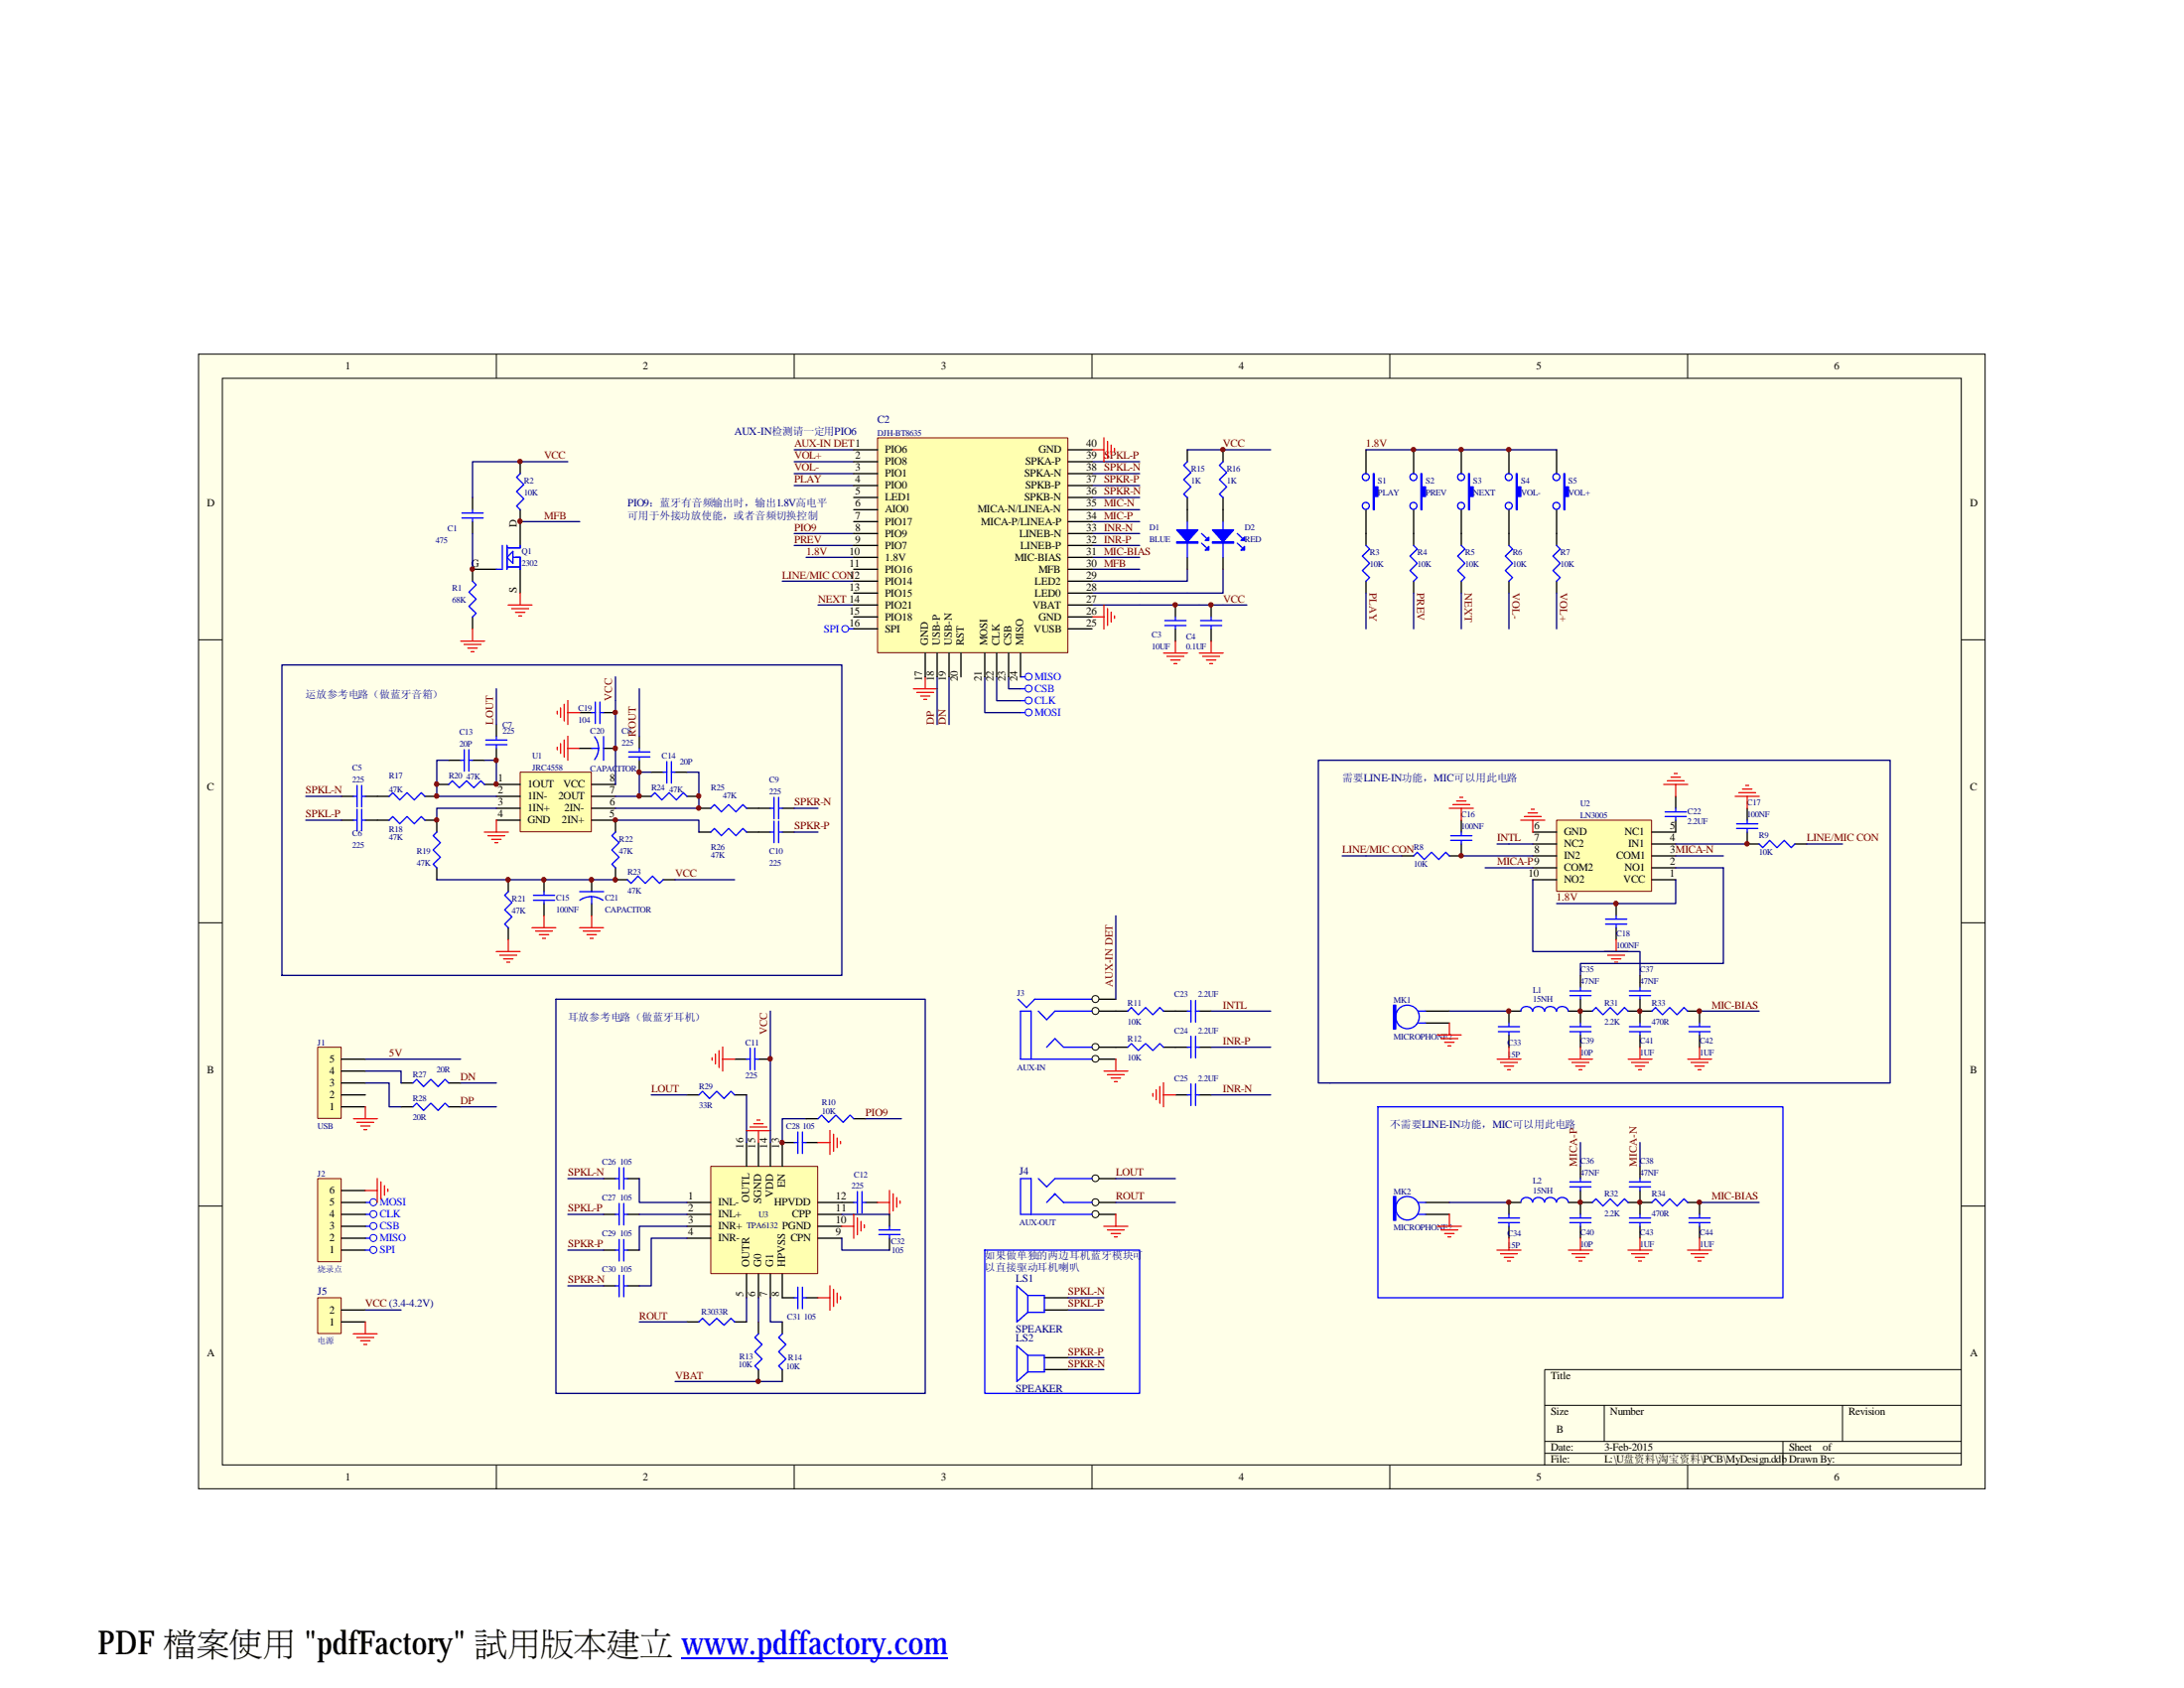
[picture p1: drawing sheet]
<svg xmlns="http://www.w3.org/2000/svg" width="279mm" height="216mm" viewBox="0 0 279 216" stroke-linecap="round" stroke-linejoin="round" font-family="sans-serif">
<path d="M25.4 45.3h228.6v145.1h-228.6z" fill="#ffffe8"/>
<g fill="none" stroke="#000" stroke-width=".13">
<path d="M25.4 45.3h228.6v145.1h-228.6zM28.4 48.4h222.5v139h-222.5zM63.5 45.3v3.1M101.6 45.3v3.1M139.7 45.3v3.1M177.8 45.3v3.1M215.9 45.3v3.1M25.4 81.8h3M251 81.8h3M25.4 118h3M251 118h3M25.4 154.3h3"/>
<path d="M251 154.3h3M197.6 179.7h53.4M205.2 179.7v4.7M235.7 179.7v4.7M251 175.2h-53.4v12.2M63.5 187.4v3.1M101.6 187.4v3.1M139.7 187.4v3.1M177.8 187.4v3.1M197.6 184.4h53.4M197.6 185.9h53.4M215.9 187.4v3.1"/>
<path d="M228.1 184.4v3"/>
</g>
<g fill="none" stroke="#000080" stroke-width=".17">
<path d="M101.6 59.1h7.6M139.7 59.1h6.1M151.9 57.5h4.6M101.6 60.6h7.6M104.6 77.4h4.6M139.7 65.2h6.1M139.7 66.7h6.1M139.7 60.6h6.1M139.7 71.3h6.1M139.7 72.8h6.1M139.7 77.4h19.8M151.9 72.8v1.5h-12.2"/>
<path d="M156.5 72.8v3.1h-16.8M193 75.9v4.5M199.1 75.9v4.5M126 86.6v4.5h4.6M127.5 86.6v3h3.1M129 86.6v1.5h1.6"/>
</g>
<g fill="none" stroke="#f00" stroke-width=".17">
<path d="M139.7 57.5h1.5M141.2 56v3.1M141.7 56.5v2.1M142.2 56.9v1.2M142.6 57.4v.3M139.7 78.9h1.5M141.2 77.4v3M141.7 77.9v2.1M142.2 78.3v1.2M142.6 78.8v.3M116.8 88.1h3.1M117.3 88.6h2.1"/>
<path d="M117.8 89h1.2M118.2 89.5h.3M118.4 86.6v1.5M148.8 83.5h3.1M149.3 83.9h2.1M149.8 84.4h1.2M150.2 84.9h.3M150.4 82v1.5M153.4 83.5h3.1M153.9 83.9h2.1M154.3 84.4h1.2M154.8 84.9h.3"/>
<path d="M154.9 82v1.5"/>
</g>
<g fill="none" stroke="#000" stroke-width=".17">
<path d="M151.9 57.5v1.6M156.5 57.5v1.6M193 57.5v3.1M199.1 57.5v3.1M150.4 77.4v1.5M151.9 63.6v3.1M151.9 71.3v1.5M154.9 77.4v1.5M156.5 63.6v3.1M156.5 71.3v1.5M193 65.2v4.6M193 74.3v1.6"/>
<path d="M199.1 65.2v4.6M199.1 74.3v1.6M150.4 80.4v1.6M154.9 80.4v1.6"/>
</g>
<g fill="none" stroke="#00f" stroke-width=".17">
<path d="M151.9 59.1l-.5 .4 1 1-1 .8 1 1-1 .9 .5 .4M156.5 59.1l-.5 .4 .9 1-.9 .8 .9 1-.9 .9 .5 .4M149 79.4h2.7M150.4 78.9v.5M151.9 66.7v4.6M153.6 79.4h2.7M153.7 69.5l.6 .6M153.7 68.2l.6 .6M154.9 78.9v.5M156.5 66.7v4.6M158.3 69.5l.6 .6M158.3 68.2l.6 .6"/>
<path d="M193 69.8l.5 .4-.9 .9 .9 1-.9 .9 .9 .9-.5 .4M199.1 69.8l.5 .4-.9 .9 .9 1-.9 .9 .9 .9-.5 .4M108.6 80.4h.6M130.6 86.6h.5M130.6 88.1h.5M130.6 89.6h.5M130.6 91.1h.5M149 80h2.7M150.4 80v.4M153.6 80h2.7M154.9 80v.4"/>
<circle cx="193" cy="61" r=".45"/>
<circle cx="193" cy="64.7" r=".45"/>
<circle cx="199.1" cy="61" r=".45"/>
<circle cx="199.1" cy="64.7" r=".45"/>
</g>
<g fill="#00f" stroke="#00f" stroke-width=".17">
<path d="M150.5 67.8h2.7l-1.3 1.5z" fill-rule="evenodd"/>
<path d="M150.5 69.3h2.7v.2h-2.7z" fill-rule="evenodd"/>
<path d="M154.6 69.9v.5h-.4z" fill-rule="evenodd"/>
<path d="M154.2 69.1l.4-.4v.4z" fill-rule="evenodd"/>
<path d="M155.1 67.8h2.7l-1.3 1.5z" fill-rule="evenodd"/>
<path d="M155.1 69.3h2.7v.2h-2.7z" fill-rule="evenodd"/>
<path d="M158.7 70.4l.5-.5v.5z" fill-rule="evenodd"/>
<path d="M158.7 69.1l.5-.4v.4z" fill-rule="evenodd"/>
<path d="M200.1 60.6h.1v1.7h.5v1.2h-.5v1.7h-.1z" fill-rule="evenodd"/>
<path d="M194 60.6h.1v1.7h.5v1.2h-.5v1.7h-.1z" fill-rule="evenodd"/>
</g>
<g fill="none" stroke="#00f" stroke-width=".13">
<circle cx="108.1" cy="80.4" r=".44"/>
<circle cx="131.6" cy="86.5" r=".45"/>
<circle cx="131.6" cy="88.1" r=".45"/>
<circle cx="131.6" cy="89.6" r=".45"/>
<circle cx="131.6" cy="91.1" r=".45"/>
</g>
<path d="M40.7 134h2.9v9h-2.9z" fill="#ffffb0"/>
<path d="M40.6 133.9h3v9.1h-3z" fill="none" stroke="#800000" stroke-width=".13"/>
<g fill="none" stroke="#000" stroke-width=".17">
<path d="M174.8 57.5v3.1M180.8 57.5v3.1M186.9 57.5v3.1M174.8 65.2v4.6M174.8 74.3v1.6M180.8 65.2v4.6M180.8 74.3v1.6M186.9 65.2v4.6M186.9 74.3v1.6M43.7 138.5h3M43.7 137h3M43.7 135.5h3"/>
<path d="M51.3 138.5h1.5M57.4 138.5h1.5M43.7 141.6h3M43.7 140h3M51.3 141.6h1.5M57.4 141.6h1.5"/>
</g>
<path d="M45.2 143.1h3.1M45.7 143.6h2.1M46.1 144h1.2M46.6 144.5h.3M46.7 141.6v1.5" fill="none" stroke="#f00" stroke-width=".17"/>
<g fill="none" stroke="#000080" stroke-width=".17">
<path d="M156.5 57.5h6.1M174.8 57.5h24.3M101.6 62.1h7.6M103.1 71.3h6.1M174.8 75.9v4.5M180.8 75.9v4.5M186.9 75.9v4.5M119.9 86.6v6.1M121.4 86.6v6.1M46.7 137h4.6v1.5M46.7 138.5h3.1v3.1h1.5M46.7 135.5h12.2"/>
<path d="M58.9 138.5h4.6M58.9 141.6h4.6"/>
</g>
<g fill="none" stroke="#00f" stroke-width=".17">
<path d="M174.8 69.8l.4 .4-.9 .9 .9 1-.9 .9 .9 .9-.4 .4M180.8 69.8l.5 .4-.9 .9 .9 1-.9 .9 .9 .9-.5 .4M186.9 69.8l.5 .4-.9 .9 .9 1-.9 .9 .9 .9-.5 .4M52.8 138.5l.5-.5 .9 1 .9-1 .9 1 .9-1 .5 .5M46.7 153.8h.6M46.7 155.3h.6M46.7 156.8h.6M46.7 158.4h.6M52.8 141.6l.5-.5 .9 .9 .9-.9 .9 .9 .9-.9 .5 .5"/>
<circle cx="174.7" cy="61" r=".45"/>
<circle cx="174.7" cy="64.7" r=".45"/>
<circle cx="180.8" cy="61" r=".45"/>
<circle cx="180.8" cy="64.7" r=".45"/>
<circle cx="186.9" cy="61" r=".45"/>
<circle cx="186.9" cy="64.7" r=".45"/>
</g>
<g fill="#00f" stroke="#00f" stroke-width=".17">
<path d="M187.9 60.6h.1v1.7h.5v1.2h-.5v1.7h-.1z" fill-rule="evenodd"/>
<path d="M181.8 60.6h.1v1.7h.5v1.2h-.5v1.7h-.1z" fill-rule="evenodd"/>
<path d="M175.7 60.6h.1v1.7h.5v1.2h-.5v1.7h-.1z" fill-rule="evenodd"/>
</g>
<g fill="none" stroke="#00f" stroke-width=".13">
<circle cx="47.8" cy="156.8" r=".45"/>
<circle cx="47.8" cy="153.8" r=".45"/>
<circle cx="47.8" cy="155.3" r=".45"/>
<circle cx="47.8" cy="158.3" r=".45"/>
</g>
<path d="M40.7 150.8h2.9v10.6h-2.9z" fill="#ffffb0"/>
<path d="M40.6 150.7h3v10.7h-3z" fill="none" stroke="#800000" stroke-width=".13"/>
<path d="M182.4 130.9h3M182.4 129.3h3M43.7 159.9h3M43.7 158.4h3M43.7 156.8h3M43.7 155.3h3M43.7 153.8h3M43.7 152.3h3" fill="none" stroke="#000" stroke-width=".17"/>
<path d="M183.9 132.4h3M184.4 132.8h2.1M184.8 133.3h1.2M185.3 133.8h.3M185.4 130.9v1.5M46.7 152.3h1.6M48.3 150.7v3.1M48.7 151.2v2.1M49.2 151.6v1.3M49.6 152.1v.3" fill="none" stroke="#f00" stroke-width=".17"/>
<circle cx="47.8" cy="159.9" r=".45" fill="none" stroke="#00f" stroke-width=".13"/>
<g fill="none" stroke="#00f" stroke-width=".17">
<path d="M181.4 129.3h1M181.4 130.9h1M46.7 159.9h.6"/>
<circle cx="180.1" cy="130.1" r="1.51"/>
</g>
<path d="M101.6 57.5h7.6M100.1 74.3h9.1M101.6 68.2h7.6" fill="none" stroke="#000080" stroke-width=".17"/>
<path d="M178.3 128.6h.3v3h-.3z" fill-rule="evenodd" fill="#00f" stroke="#00f" stroke-width=".17"/>
<path d="M199.2 104.9h12.1v9.1h-12.1z" fill="#ffffb0"/>
<path d="M199.1 104.9h12.2v9.1h-12.2z" fill="none" stroke="#800000" stroke-width=".13"/>
<g fill="none" stroke="#000" stroke-width=".17">
<path d="M179.3 109.5h1.5M186.9 107.9v1.6h-1.5M186.9 104.9v1.5M196.1 112.5h3M196.1 111h3M196.1 109.5h3M196.1 107.9h3M196.1 106.4h3M206.8 115.6v1.5M206.8 118.7v1.5M211.3 112.5h3.1M211.3 111h3.1"/>
<path d="M211.3 109.5h3.1M211.3 107.9h3.1M214.4 104.9v1.5h-3.1M214.4 101.9v1.5M223.5 106.4v1.5h1.5M223.5 103.4v1.5M229.6 107.9h1.5M140.6 129.3h3.7M140.6 133.9h3.7M140.6 135.5h2.1M140.6 127.8h2.1M148.8 129.3h3.1"/>
<path d="M148.8 133.9h3.1M153.4 129.3h1.5M153.4 133.9h1.5M193 132.4v1.5M194.6 129.3h-1.6v1.6M200.7 129.3h3M202.2 124.8v1.5M202.2 127.8v3.1M202.2 132.4v1.5M208.3 129.3h3M209.8 124.8v1.5M209.8 127.8v3.1"/>
<path d="M209.8 132.4v1.5M215.9 129.3h1.5v1.6M217.4 132.4v1.5M150.4 140h1.5M153.4 140h1.5"/>
</g>
<g fill="none" stroke="#000080" stroke-width=".17">
<path d="M101.6 69.8h7.6M139.7 68.2h6.1M139.7 69.8h6.1M139.7 62.1h6.1M139.7 63.6h6.1M142.7 117.1v10.7M171.7 109.5h7.6M186.9 109.5h9.2M190 111h6.1M191.5 107.9h4.6M196.1 112.5v9.2h13.7v3.1M214.4 112.5v3.1h-15.3"/>
<path d="M214.4 111h6.1v12.2h-18.3v1.6M214.4 109.5h6.1M214.4 107.9h9.1M231.1 107.9h4.6M154.9 129.3h7.7M154.9 133.9h7.7M185.4 129.3h7.6M217.4 129.3h7.6M154.9 140h7.7"/>
</g>
<g fill="none" stroke="#00f" stroke-width=".17">
<path d="M180.8 109.5l.5-.5 .9 .9 .9-.9 1 .9 .9-.9 .4 .5M185.6 106.9h2.7M185.6 107.5h2.7M186.9 106.4v.5M186.9 107.5v.4M205.4 118.2h2.7M205.4 117.6h2.7M206.8 117.1v.5M206.8 118.2v.5M213 104.4h2.7M213 103.8h2.7M214.4 103.4v.4"/>
<path d="M214.4 104.4v.5M222.2 105.4h2.7M222.2 106h2.7M223.5 104.9v.5M223.5 106v.4M225 107.9l.5 .5 .9-.9 .9 .9 1-.9 .9 .9 .4-.5M130.3 127.8l1 1.1 1.1-1.1h7.3M131.9 135.5v-6.2h-1.3v6.2h9.1M132.8 129.3l1.1 1.1 1.1-1.1h4.7M133.9 133.9l1.1-1.1 1.1 1.1h3.6M144.3 129.3l.4-.4 .9 .9 1-.9 .9 .9 .9-.9 .4 .4M144.3 133.9l.4-.4 .9 .9 1-.9 .9 .9 .9-.9 .4 .4"/>
<path d="M151.9 129.3h.5M151.9 133.9h.5M152.4 128v2.7M152.4 132.5v2.8M152.4 138.6v2.8M153 129.3h.4M153 133.9h.4M153 128v2.7M153 132.5v2.8M153 138.6v2.8M191.7 132h2.7M191.7 131.3h2.7"/>
<path d="M193 130.9v.4M193 132v.4M194.6 129.3a.76 .76 0 0 1 .7-.6 .76 .76 0 0 1 .7 .6M196.1 129.3a.76 .76 0 0 1 .7-.6 .76 .76 0 0 1 .8 .6M197.6 129.3a.76 .76 0 0 1 .8-.6 .76 .76 0 0 1 .7 .6M199.1 129.3a.76 .76 0 0 1 .8-.6 .76 .76 0 0 1 .7 .6M200.8 126.7h2.7M200.8 127.3h2.7M200.8 132h2.7M200.8 131.3h2.7M202.2 126.3v.4M202.2 127.3v.5"/>
<path d="M202.2 130.9v.4M202.2 132v.4M203.7 129.3l.5-.4 .9 .9 .9-.9 .9 .9 .9-.9 .5 .4M208.4 126.7h2.8M208.4 127.3h2.8M208.4 132h2.8M208.4 131.3h2.8M209.8 126.3v.4M209.8 127.3v.5M209.8 130.9v.4M209.8 132v.4M211.3 129.3l.5-.4 .9 .9 .9-.9 .9 .9 .9-.9 .5 .4"/>
<path d="M216.1 132h2.7M216.1 131.3h2.7M217.4 130.9v.4M217.4 132v.4M151.9 140h.5M153 140h.4"/>
</g>
<g fill="none" stroke="#f00" stroke-width=".17">
<path d="M213.3 99.9h2.1M213.8 99.4h1.2M214.2 98.9h.3M185.4 103.4h3.1M185.9 102.9h2.1M186.4 102.4h1.1M186.8 102h.3M186.9 103.4v1.5M194.6 104.9h3M195 104.4h2.1M195.5 104h1.2M195.9 103.5h.4"/>
<path d="M196.1 104.9v1.5M212.9 100.3h3M214.4 100.3v1.6M222 101.9h3M222.5 101.4h2.1M222.9 100.9h1.2M223.4 100.5h.3M223.5 101.9v1.5M141.2 137h3.1M141.7 137.5h2.1M142.2 137.9h1.1M142.6 138.3h.3"/>
<path d="M142.7 135.5v1.5M147.5 139.9v.3M147.9 139.4v1.2M148.4 139v2.1M148.8 138.5v3.1M191.5 135.5h3.1M192 135.9h2.1M192.4 136.4h1.2M192.9 136.8h.3M193 133.9v1.6M200.7 135.5h3M201.1 135.9h2.1"/>
<path d="M201.6 136.4h1.2M202 136.8h.4M202.2 133.9v1.6M205.2 121.7h3.1M205.7 122.2h2.1M206.2 122.6h1.1M206.6 123.1h.3M206.8 120.2v1.5M208.3 135.5h3M208.7 135.9h2.2M209.2 136.4h1.2M209.6 136.8h.4"/>
<path d="M209.8 133.9v1.6M215.9 135.5h3M216.4 135.9h2.1M216.8 136.4h1.2M217.3 136.8h.3M217.4 133.9v1.6M148.8 140h1.6"/>
</g>
<g fill="none" stroke="#000" stroke-width=".13">
<circle cx="140.1" cy="129.3" r=".45"/>
<circle cx="140.1" cy="127.8" r=".45"/>
<circle cx="140.1" cy="135.4" r=".44"/>
<circle cx="140.1" cy="133.9" r=".44"/>
</g>
<path d="M91 149.2h13.6v13.7h-13.6z" fill="#ffffb0"/>
<path d="M90.9 149.2h13.7v13.7h-13.7z" fill="none" stroke="#800000" stroke-width=".13"/>
<g fill="none" stroke="#000" stroke-width=".17">
<path d="M66.5 59.1v1.5M60.5 63.6v1.6M60.5 66.7v1.5M60.5 78.9v1.5M63.5 72.8h-3v1.5M66.5 65.2v4.6M66.5 72.8v3.1M94 135.5h1.5M97 135.5h1.6M77.2 155.3h1.5M77.2 150.7h1.5M77.2 159.9h1.5"/>
<path d="M80.3 155.3h1.5M80.3 150.7h1.5M80.3 159.9h1.5M87.9 153.8h3M87.9 155.3h3M87.9 156.8h3M87.9 158.4h3M87.9 140h1.5M94 140h1.5M95.5 146.1v3.1M97 146.1v3.1M98.6 146.1v3.1"/>
<path d="M101.6 146.1h-1.5v3.1M103.1 146.1h1.5M103.1 143.1h1.5M104.6 153.8h4.6M104.6 155.3h3.1M104.6 156.8h3.1M104.6 158.4h3.1M109.2 143.1h1.5M110.7 153.8h1.6M113.8 155.3v1.5M113.8 158.4v1.5M140.6 153.8h2.1"/>
<path d="M140.6 155.3h2.1M140.6 150.7h2.1M77.2 164.5h1.5M80.3 164.5h1.5M87.9 169.1h1.5M94 169.1h1.5M95.5 162.9v3.1M97 162.9v3.1M97 169.1v1.5M97 175.2v1.5M98.6 162.9v3.1M100.1 162.9v3.1h1.5"/>
<path d="M100.1 169.1v1.5M100.1 175.2v1.5M103.1 166h1.5"/>
</g>
<g fill="none" stroke="#00f" stroke-width=".17">
<path d="M59.1 66.3h2.7M59.1 65.6h2.7M60.5 74.3l.4 .5-.9 .9 .9 .9-.9 1 .9 .8-.4 .5M60.5 65.2v.4M60.5 66.3v.4M64.3 69.8v3h-.8M64.9 69.8v3M64.9 72.5h1.6M64.9 71.3l.7-.8v1.6zM65.6 71.3h.9v1.5M66.5 60.6l-.4 .4 .9 1-.9 .9 .9 .9-.9 .9 .4 .5M66.5 69.8v.3h-1.6"/>
<path d="M95.5 135.5h.5M96 134.1v2.7M96.6 135.5h.4M96.6 134.1v2.7M78.7 150.7h.5M78.7 155.3h.5M78.7 159.9h.5M79.2 149.4v2.7M79.2 153.9v2.8M79.2 158.5v2.8M79.8 150.7h.5M79.8 149.4v2.7"/>
<path d="M79.8 153.9v2.8M79.8 158.5v2.8M79.8 155.3h.5M79.8 159.9h.5M89.4 140l.5-.4 .9 .9 .9-.9 .9 .9 .9-.9 .5 .4M101.6 146.1h.5M102.1 144.8v2.7M102.7 144.8v2.7M102.7 146.1h.4M104.6 143.1l.5-.5 .9 1 .9-1 1 1 .9-1 .4 .5M109.2 153.8h.5M109.7 152.4v2.8"/>
<path d="M110.3 153.8h.4M110.3 152.4v2.8M112.4 157.3h2.7M112.4 157.9h2.7M113.8 156.8v.5M113.8 157.9v.5M131.9 155.3v-4.6h-1.3v4.6h9.1M132.8 150.7l1.1 1.1 1.1-1.1h4.7M135 152.7l1.1 1.1h3.6M135 152.7l-.2 .2M135 152.7l-1.1 1.1M78.7 164.5h.5"/>
<path d="M79.2 163.1v2.8M79.8 163.1v2.8M79.8 164.5h.5M89.4 169.1l.5-.5 .9 .9 .9-.9 .9 .9 .9-.9 .5 .5M97 170.6l-.4 .5 .9 .9-.9 .9 .9 .9-.9 .9 .4 .5M100.1 170.6l-.5 .5 .9 .9-.9 .9 .9 .9-.9 .9 .5 .5M101.6 166h.5M102.1 164.6v2.8M102.7 166h.4M102.7 164.6v2.8"/>
</g>
<g fill="none" stroke="#000080" stroke-width=".17">
<path d="M72.6 59.1h-12.1v4.5M60.5 68.2v4.6M66.5 66.7h7.7M98.6 129.3v16.8M72.6 155.3h4.6M72.6 150.7h4.6M72.6 159.9h4.6M81.8 150.7v3.1h6.1M81.8 155.3h6.1M83.3 140h4.6M87.9 156.8h-6.1v3.1M87.9 158.4h-4.6v6.1h-1.5"/>
<path d="M95.5 140v6.1M103.1 143.1h-3v3M107.7 158.4v1.5h6.1M107.7 155.3h6.1M110.7 143.1h4.6M142.7 150.7h7.7M142.7 153.8h7.7M72.6 164.5h4.6M81.8 169.1h6.1M86.4 176.7h13.7M95.5 166v3.1M97 166v3.1"/>
<path d="M98.6 166v3.1h1.5"/>
</g>
<g fill="none" stroke="#f00" stroke-width=".17">
<path d="M65 77.4h3.1M65.5 77.9h2.1M66 78.3h1.1M66.4 78.8h.3M66.5 75.9v1.5M58.9 82h3.1M59.4 82.4h2.1M59.9 82.9h1.1M60.3 83.4h.3M60.5 80.4v1.6M91.1 135.3v.3M91.5 134.8v1.3"/>
<path d="M92 134.4v2.1M92.5 133.9v3.1M92.5 135.5h1.5M95.5 144.6h3.1M96 144.1h2.1M96.4 143.7h1.2M96.9 143.3h.3M97 144.6v1.5M104.6 146.1h1.6M106.2 144.6v3.1M106.6 145.1v2.1M107.1 145.5v1.3"/>
<path d="M107.5 146v.3M107.7 156.8h1.5M109.2 155.3v3.1M109.7 155.8v2.1M110.2 156.2v1.2M110.6 156.7v.3M112.3 153.8h1.5M113.8 152.3v3M114.3 152.7v2.2M114.7 153.2v1.2M115.1 153.6v.3M141.2 156.8h3.1"/>
<path d="M141.7 157.3h2.1M142.2 157.8h1.1M142.6 158.2h.3M142.7 155.3v1.5M104.6 166h1.6M106.2 164.5v3.1M106.6 164.9v2.2M107.1 165.4v1.2M107.5 165.9v.3"/>
</g>
<g fill="none" stroke="#000" stroke-width=".13">
<circle cx="140.1" cy="153.8" r=".45"/>
<circle cx="140.1" cy="155.3" r=".45"/>
<circle cx="140.1" cy="150.7" r=".44"/>
</g>
<path d="M40.7 166h2.9v4.6h-2.9z" fill="#ffffb0"/>
<path d="M40.6 166h3v4.6h-3z" fill="none" stroke="#800000" stroke-width=".13"/>
<path d="M43.7 169.1h3M43.7 167.6h3" fill="none" stroke="#000" stroke-width=".17"/>
<path d="M45.2 170.6h3.1M45.7 171.1h2.1M46.1 171.5h1.2M46.6 172h.3M46.7 169.1v1.5" fill="none" stroke="#f00" stroke-width=".17"/>
<path d="M46.7 167.6h4.6" fill="none" stroke="#000080" stroke-width=".17"/>
<path d="M112.3 56h24.3v27.5h-24.3z" fill="#ffffb0"/>
<path d="M112.3 56h24.3v27.5h-24.3z" fill="none" stroke="#800000" stroke-width=".13"/>
<g fill="none" stroke="#000" stroke-width=".17">
<path d="M109.2 57.5h3.1M109.2 59.1h3.1M136.7 57.5h3M136.7 59.1h3M109.2 60.6h3.1M109.2 62.1h3.1M109.2 63.6h3.1M109.2 65.2h3.1M109.2 66.7h3.1M109.2 68.2h3.1M109.2 69.8h3.1M109.2 71.3h3.1"/>
<path d="M109.2 72.8h3.1M109.2 74.3h3.1M109.2 75.9h3.1M109.2 77.4h3.1M109.2 78.9h3.1M136.7 60.6h3M136.7 62.1h3M136.7 63.6h3M136.7 65.2h3M136.7 66.7h3M136.7 68.2h3M136.7 69.8h3"/>
<path d="M136.7 71.3h3M136.7 72.8h3M136.7 74.3h3M136.7 75.9h3M136.7 77.4h3M136.7 78.9h3M109.2 80.4h3.1M118.4 83.5v3.1M119.9 83.5v3.1M121.4 83.5v3.1M122.9 83.5v3.1M126 83.5v3.1"/>
<path d="M127.5 83.5v3.1M129 83.5v3.1M130.6 83.5v3.1M136.7 80.4h3M182.4 155.3h3M182.4 153.8h3M193 156.8v1.6M194.6 153.8h-1.6v1.5M200.7 153.8h3M202.2 149.2v1.5M202.2 152.3v3M202.2 156.8v1.6"/>
<path d="M208.3 153.8h3M209.8 149.2v1.5M209.8 152.3v3M209.8 156.8v1.6M215.9 153.8h1.5v1.5M217.4 156.8v1.6"/>
</g>
<g fill="none" stroke="#00f" stroke-width=".17">
<path d="M176.3 141.6h51.8v24.4h-51.8zM181.4 153.8h1M181.4 155.3h1M191.7 156.4h2.7M191.7 155.8h2.7M193 155.3v.5M193 156.4v.4M194.6 153.8a.76 .76 0 0 1 .7-.6 .76 .76 0 0 1 .7 .6M196.1 153.8a.76 .76 0 0 1 .7-.6 .76 .76 0 0 1 .8 .6M197.6 153.8a.76 .76 0 0 1 .8-.6 .76 .76 0 0 1 .7 .6M199.1 153.8a.76 .76 0 0 1 .8-.6 .76 .76 0 0 1 .7 .6M200.8 151.2h2.7"/>
<path d="M200.8 151.8h2.7M200.8 156.4h2.7M200.8 155.8h2.7M202.2 150.7v.5M202.2 151.8v.5M202.2 155.3v.5M202.2 156.4v.4M203.7 153.8l.5-.5 .9 1 .9-1 .9 1 .9-1 .5 .5M208.4 151.2h2.8M208.4 151.8h2.8M208.4 156.4h2.8M208.4 155.8h2.8"/>
<path d="M209.8 150.7v.5M209.8 151.8v.5M209.8 155.3v.5M209.8 156.4v.4M211.3 153.8l.5-.5 .9 1 .9-1 .9 1 .9-1 .5 .5M216.1 156.4h2.7M216.1 155.8h2.7M217.4 155.3v.5M217.4 156.4v.4"/>
<circle cx="180.1" cy="154.5" r="1.51"/>
</g>
<path d="M178.3 153h.3v3.1h-.3z" fill-rule="evenodd" fill="#00f" stroke="#00f" stroke-width=".17"/>
<g fill="none" stroke="#f00" stroke-width=".17">
<path d="M183.9 156.8h3M184.4 157.3h2.1M184.8 157.8h1.2M185.3 158.2h.3M185.4 155.3v1.5M191.5 159.9h3.1M193 158.4v1.5M200.7 159.9h3M202.2 158.4v1.5M208.3 159.9h3M209.8 158.4v1.5M215.9 159.9h3"/>
<path d="M217.4 158.4v1.5M192 160.4h2.1M192.4 160.8h1.2M192.9 161.3h.3M201.1 160.4h2.1M201.6 160.8h1.2M202 161.3h.4M208.7 160.4h2.2M209.2 160.8h1.2M209.6 161.3h.4M216.4 160.4h2.1M216.8 160.8h1.2"/>
<path d="M217.3 161.3h.3"/>
</g>
<path d="M168.7 97.2h73.1v41.3h-73.1zM185.4 153.8h7.6M202.2 146.1v3.1M209.8 146.1v3.1M217.4 153.8h7.6" fill="none" stroke="#000080" stroke-width=".17"/>
<path d="M66.6 98.8h9v7.6h-9z" fill="#ffffb0"/>
<path d="M66.5 98.8h9.1v7.6h-9.1z" fill="none" stroke="#800000" stroke-width=".13"/>
<g fill="none" stroke="#000" stroke-width=".17">
<path d="M57.4 97.2h1.5M60.5 97.2h1.5M63.5 92.7v1.5M63.5 95.7v1.5M74.2 91.1h1.5M74.2 95.7h1.5M77.2 91.1h1.5M77.2 95.7h1.5M81.8 94.2v1.5M81.8 97.2v1.6M83.3 98.8h1.5M86.4 98.8h1.5"/>
<path d="M43.7 101.9h1.5M43.7 104.9h1.5M46.7 101.9h3.1M46.7 104.9h3.1M54.4 101.9h1.5M54.4 104.9h1.5v1.5M55.9 100.3h1.5M55.9 111v1.5M62 100.3h4.5M63.5 101.9h3M63.5 103.4h3M63.5 104.9h3"/>
<path d="M65 112.5v1.5M65 118.7v1.5M69.6 112.5v1.5M69.6 115.6v1.5M75.7 100.3h3M75.7 101.9h3M75.7 103.4h3M75.7 104.9h3v1.5M75.7 112.5v1.5M75.7 115.6v1.5M78.7 111v1.5h1.6M81.8 101.9h1.5"/>
<path d="M84.8 112.5h1.6M87.9 101.9h1.5M89.4 103.4h1.5M89.4 106.4h1.5M95.5 103.4h3.1M95.5 106.4h3.1M100.1 103.4h1.5M100.1 106.4h1.5M133.6 175.2h3.1M133.6 173.7h3.1M133.6 167.6h3.1M133.6 166h3.1"/>
</g>
<g fill="none" stroke="#00f" stroke-width=".17">
<path d="M58.9 97.2h.5M59.4 95.9v2.7M60 97.2h.5M60 95.9v2.7M62.1 94.7h2.8M62.1 95.2h2.8M63.5 94.2v.5M63.5 95.2v.5M75.7 91.1h.5M75.7 95.7h.9M76.1 94.2a2.35 2.35 0 0 1 0 3M76.2 89.8v2.7"/>
<path d="M76.8 91.1h.4M76.8 89.8v2.7M77.2 94.2v3M80.4 96.2h2.7M80.4 96.8h2.7M81.8 95.7v.5M81.8 96.8v.4M84.8 98.8h.5M85.3 97.4v2.8M85.9 98.8h.5M85.9 97.4v2.8M45.2 101.9h.5"/>
<path d="M45.2 104.9h.5M45.7 100.5v2.7M45.7 103.5v2.8M46.3 101.9h.4M46.3 100.5v2.7M46.3 103.5v2.8M46.3 104.9h.4M49.8 101.9l.4-.5 .9 .9 1-.9 .9 .9 .9-.9 .5 .5M49.8 104.9l.4-.5 .9 1 1-1 .9 1 .9-1 .5 .5M55.9 106.4l-.5 .5 .9 .9-.9 .9 .9 .9-.9 .9 .5 .5M57.4 100.3l.5-.4 .9 .9 .9-.9 .9 .9 .9-.9 .5 .4M65 114l-.4 .5 .9 .9-.9 1 .9 .9-.9 .9 .4 .5"/>
<path d="M68.2 115.1h2.8M68.2 114.5h2.8M69.6 114v.5M69.6 115.1v.5M74.2 115.1a2.59 2.59 0 0 1 2.9 0M74.2 114h3M75.7 114.7v.9M78.7 106.4l-.4 .5 .9 .9-.9 .9 .9 .9-.9 .9 .4 .5M80.3 112.5l.4 .5 .9-.9 .9 .9 1-.9 .9 .9 .4-.5M83.3 101.9l.5-.5 .9 .9 .9-.9 .9 .9 .9-.9 .5 .5M90.9 103.4l.5-.5 .9 .9 .9-.9 .9 .9 .9-.9 .5 .5M90.9 106.4l.5-.4 .9 .9 .9-.9 .9 .9 .9-.9 .5 .4"/>
<path d="M98.6 103.4h.4M98.6 106.4h.4M99 102v2.7M99 105v2.8M99.6 103.4h.5M99.6 102v2.7M99.6 105v2.8M99.6 106.4h.5M126 159.9h19.8v18.3h-19.8zM131.5 173.4l-1.4-1.3v4.6l1.4-1.2M131.5 165.7l-1.4-1.2v4.6l1.4-1.2M131.5 165.7v2.2"/>
<path d="M131.5 173.4v2.1M131.5 165.7h2.1v2.2h-2.1M131.5 173.4h2.1v2.1h-2.1"/>
</g>
<g fill="none" stroke="#000080" stroke-width=".17">
<path d="M36.1 85h71.6v39.8h-71.6zM57.4 97.2h-1.5v4.7h7.6M62 97.2h1.5v3.1M63.5 88.1v4.6M78.7 86.6v13.7M81.8 88.1v6.1M83.3 98.8h-1.5v3.1h-3.1M87.9 98.8h1.5v4.6h-10.7M39.1 101.9h4.6M39.1 104.9h4.6M55.9 112.5h22.8M63.5 103.4h-7.6v1.5"/>
<path d="M78.7 104.9h10.7v1.5M86.4 112.5h7.6M101.6 103.4h3M101.6 106.4h3M71.1 127.8h47.3v50.4h-47.3zM136.7 166h4.5M136.7 167.6h4.5M136.7 173.7h4.5M136.7 175.2h4.5"/>
</g>
<g fill="none" stroke="#f00" stroke-width=".17">
<path d="M71.3 91v.3M71.3 95.6v.3M71.7 90.6v1.1M71.7 95.1v1.3M72.2 90.1v2.1M72.2 94.7v2.1M72.6 89.6v3.1M72.6 94.2v3M72.6 91.1h1.6M72.6 95.7h1.6M62 106.4h3M62.4 106.9h2.2"/>
<path d="M62.9 107.4h1.2M63.3 107.8h.4M63.5 104.9v1.5M68.1 118.7h3M68.5 119.1h2.2M69 119.5h1.2M69.6 117.1v1.6M74.2 118.7h3M74.6 119.1h2.2M75.1 119.5h1.2M75.7 117.1v1.6M63.5 121.7h3"/>
<path d="M64 122.2h2.1M64.4 122.6h1.2M64.9 123.1h.3M65 120.2v1.5M69.4 120h.4M75.5 120h.4"/>
</g>
<g fill="#800000" stroke="#800000" stroke-width=".13">
<circle cx="154.9" cy="77.4" r=".29"/>
<circle cx="150.3" cy="77.4" r=".29"/>
<circle cx="156.4" cy="57.5" r=".29"/>
<circle cx="193" cy="57.5" r=".29"/>
<circle cx="186.9" cy="57.5" r=".29"/>
<circle cx="180.8" cy="57.5" r=".29"/>
<circle cx="202.1" cy="129.3" r=".29"/>
<circle cx="209.8" cy="129.3" r=".29"/>
<circle cx="217.4" cy="129.3" r=".29"/>
<circle cx="193" cy="129.3" r=".29"/>
<circle cx="206.7" cy="115.6" r=".29"/>
<circle cx="223.5" cy="107.9" r=".29"/>
<circle cx="186.9" cy="109.4" r=".29"/>
<circle cx="100" cy="146.1" r=".29"/>
<circle cx="97" cy="176.7" r=".29"/>
<circle cx="98.5" cy="135.4" r=".29"/>
<circle cx="60.4" cy="72.8" r=".29"/>
<circle cx="66.5" cy="66.7" r=".29"/>
<circle cx="66.5" cy="59" r=".29"/>
<circle cx="202.2" cy="153.8" r=".29"/>
<circle cx="209.8" cy="153.8" r=".29"/>
<circle cx="217.4" cy="153.8" r=".29"/>
<circle cx="193" cy="153.8" r=".29"/>
<circle cx="63.5" cy="100.3" r=".29"/>
<circle cx="78.7" cy="104.9" r=".29"/>
<circle cx="55.8" cy="100.3" r=".29"/>
<circle cx="55.8" cy="101.8" r=".29"/>
<circle cx="55.8" cy="104.9" r=".29"/>
<circle cx="81.8" cy="101.8" r=".29"/>
<circle cx="89.4" cy="101.8" r=".29"/>
<circle cx="89.4" cy="103.4" r=".29"/>
<circle cx="81.8" cy="98.8" r=".29"/>
<circle cx="63.5" cy="97.2" r=".29"/>
<circle cx="78.7" cy="91.1" r=".29"/>
<circle cx="78.7" cy="95.7" r=".29"/>
<circle cx="78.7" cy="112.5" r=".29"/>
<circle cx="65" cy="112.5" r=".29"/>
<circle cx="69.6" cy="112.5" r=".29"/>
<circle cx="75.7" cy="112.5" r=".29"/>
</g>
<path d="M87.2 212.2h34" fill="none" stroke="#00f" stroke-width=".21"/>
<g font-size="4.2">
<text x="12.5" y="211.6">PDF檔 &quot;pdfF</text>
<text x="25.1" y="211.6">案</text>
<text x="29.3" y="211.6">使</text>
<text x="33.6" y="211.6">用actory&quot; 試建.pdffactory.com</text>
<text x="64.9" y="211.6">用 立</text>
<text x="69.1" y="211.6">版 www</text>
<text x="73.4" y="211.6">本</text>
</g>
<g font-size="1.4">
<text x="44.2" y="47.2">1</text>
<text x="82.3" y="47.2">2</text>
<text x="120.4" y="47.2">3</text>
<text x="158.5" y="47.2">4</text>
<text x="196.6" y="47.2">5</text>
<text x="234.7" y="47.2">6</text>
<text x="109.4" y="58.7">2</text>
<text x="113.2" y="58">PIO6</text>
<text x="113.2" y="59.5">PIO8</text>
<text x="131.1" y="59.5">SPKA-P</text>
<text x="132.8" y="58">GND</text>
<text x="138.9" y="58.7">39</text>
<text x="138.9" y="57.2">40</text>
<text x="26.5" y="64.8">D</text>
<text x="109.4" y="60.2">3</text>
<text x="109.4" y="61.8">4</text>
<text x="109.4" y="63.3">5</text>
<text x="109.4" y="64.8">6</text>
<text x="113.2" y="61">PIO1</text>
<text x="113.2" y="62.5">PIO0</text>
<text x="113.2" y="64.1">LED1</text>
<text x="113.2" y="65.6">AIO0</text>
<text x="125.1" y="65.6">MICA-N/LINEA-N</text>
<text x="131" y="64.1">SPKB-N</text>
<text x="131" y="61">SPKA-N</text>
<text x="131.1" y="62.5">SPKB-P</text>
<text x="138.9" y="63.3">36 SPKR-N</text>
<text x="138.9" y="61.8">37 SPKR-P</text>
<text x="138.9" y="60.2">38 SPKL-N</text>
<text x="138.9" y="64.8">35 MIC-N</text>
<text x="252" y="64.8">D</text>
<text x="66.1" y="67.5" transform="rotate(-90 66.1 67.5)">D</text>
<text x="108.6" y="71">10</text>
<text x="109.4" y="66.4">7</text>
<text x="109.4" y="67.9">8</text>
<text x="109.4" y="69.4">9</text>
<text x="113.2" y="67.1">PIO17</text>
<text x="113.2" y="68.7">PIO9</text>
<text x="113.2" y="70.2">PIO7</text>
<text x="113.2" y="71.7">1.8V</text>
<text x="125.5" y="67.1">MICA-P/LINEA-P</text>
<text x="129.8" y="71.7">MIC-BIAS</text>
<text x="130.4" y="68.7">LINEB-N</text>
<text x="130.6" y="70.2">LINEB-P</text>
<text x="138.9" y="69.4">32 INR-P</text>
<text x="138.9" y="67.9">33 INR-N</text>
<text x="138.9" y="66.4">34 MIC-P</text>
<text x="138.9" y="71">31 MIC-BIAS</text>
<text x="60.3" y="72.5">G</text>
<text x="66.1" y="75.9" transform="rotate(-90 66.1 75.9)">S</text>
<text x="108.6" y="72.5">11</text>
<text x="108.6" y="74">12</text>
<text x="108.6" y="75.5">13</text>
<text x="113.2" y="73.2">PIO16</text>
<text x="113.2" y="74.8">PIO14</text>
<text x="113.2" y="76.3">PIO15</text>
<text x="113.2" y="77.8">PIO21</text>
<text x="132.1" y="77.8">VBAT</text>
<text x="132.4" y="76.3">LED0</text>
<text x="132.4" y="74.8">LED2</text>
<text x="132.8" y="73.2">MFB</text>
<text x="138.9" y="77">27</text>
<text x="138.9" y="75.5">28</text>
<text x="138.9" y="74">29</text>
<text x="138.9" y="72.5">30 MFB</text>
<text x="108.6" y="78.6">15</text>
<text x="108.6" y="80.1">16</text>
<text x="113.2" y="79.3">PIO18</text>
<text x="113.2" y="80.9">SPI</text>
<text x="118.7" y="82.6" transform="rotate(-90 118.7 82.6)">GND</text>
<text x="120.2" y="82.6" transform="rotate(-90 120.2 82.6)">USB-P</text>
<text x="121.8" y="82.6" transform="rotate(-90 121.8 82.6)">USB-N</text>
<text x="123.3" y="82.6" transform="rotate(-90 123.3 82.6)">RST</text>
<text x="126.3" y="82.6" transform="rotate(-90 126.3 82.6)">MOSI</text>
<text x="127.8" y="82.6" transform="rotate(-90 127.8 82.6)">CLK</text>
<text x="129.4" y="82.6" transform="rotate(-90 129.4 82.6)">CSB</text>
<text x="130.9" y="82.6" transform="rotate(-90 130.9 82.6)">MISO</text>
<text x="132.2" y="80.9">VUSB</text>
<text x="132.8" y="79.3">GND</text>
<text x="138.9" y="80.1">25</text>
<text x="138.9" y="78.6">26</text>
<text x="117.9" y="87.2" transform="rotate(-90 117.9 87.2)">17</text>
<text x="119.5" y="87.2" transform="rotate(-90 119.5 87.2)">18</text>
<text x="121" y="87.2" transform="rotate(-90 121 87.2)">19</text>
<text x="122.5" y="87.2" transform="rotate(-90 122.5 87.2)">20</text>
<text x="125.6" y="87.2" transform="rotate(-90 125.6 87.2)">21</text>
<text x="127.1" y="87.2" transform="rotate(-90 127.1 87.2)">22</text>
<text x="128.6" y="87.2" transform="rotate(-90 128.6 87.2)">23</text>
<text x="130.1" y="87.2" transform="rotate(-90 130.1 87.2)">24</text>
<text x="26.5" y="101">C</text>
<text x="63.7" y="99.9">1</text>
<text x="63.7" y="101.5">2</text>
<text x="67.5" y="100.8">1OUT</text>
<text x="72.1" y="100.8">VCC</text>
<text x="78" y="101.5">7</text>
<text x="78" y="99.9">8</text>
<text x="252" y="101">C</text>
<text x="63.7" y="103">3</text>
<text x="63.7" y="104.6">4</text>
<text x="67.5" y="102.3">1IN-</text>
<text x="67.5" y="103.8">1IN+</text>
<text x="67.5" y="105.3">GND</text>
<text x="71.4" y="102.3">2OUT</text>
<text x="71.9" y="105.3">2IN+</text>
<text x="72.2" y="103.8">2IN-</text>
<text x="78" y="104.6">5</text>
<text x="78" y="103">6</text>
<text x="196.3" y="106.1">6</text>
<text x="196.3" y="107.6">7</text>
<text x="200.1" y="106.8">GND</text>
<text x="207.8" y="106.8">NC1</text>
<text x="213.6" y="107.6">4</text>
<text x="213.6" y="106.1">5</text>
<text x="195.5" y="112.2">10</text>
<text x="196.3" y="109.1">8</text>
<text x="200.1" y="108.4">NC2</text>
<text x="200.1" y="109.9">IN2</text>
<text x="200.1" y="111.4">COM2</text>
<text x="200.1" y="112.9">NO2</text>
<text x="206.8" y="109.9">COM1</text>
<text x="207.7" y="112.9">VCC</text>
<text x="207.8" y="111.4">NO1</text>
<text x="208.3" y="108.4">IN1</text>
<text x="213.6" y="112.2">1</text>
<text x="213.6" y="110.7">2</text>
<text x="213.6" y="109.1">3MICA-N</text>
<text x="26.5" y="137.2">B</text>
<text x="42.2" y="137.4">4</text>
<text x="42.2" y="135.9">5</text>
<text x="252" y="137.2">B</text>
<text x="42.2" y="142">1</text>
<text x="42.2" y="140.5">2</text>
<text x="42.2" y="138.9">3</text>
<text x="95.1" y="146.9" transform="rotate(-90 95.1 146.9)">16</text>
<text x="96.6" y="146.9" transform="rotate(-90 96.6 146.9)">15</text>
<text x="98.1" y="146.9" transform="rotate(-90 98.1 146.9)">14</text>
<text x="99.7" y="146.9" transform="rotate(-90 99.7 146.9)">13</text>
<text x="42.2" y="155.7">4</text>
<text x="42.2" y="154.2">5</text>
<text x="42.2" y="152.7">6</text>
<text x="88.1" y="153.5">1</text>
<text x="88.1" y="155">2</text>
<text x="91.9" y="154.2">INL-</text>
<text x="91.9" y="155.7">INL+</text>
<text x="95.8" y="153.8" transform="rotate(-90 95.8 153.8)">OUTL</text>
<text x="97.4" y="153.9" transform="rotate(-90 97.4 153.9)">SGND</text>
<text x="98.9" y="153.2" transform="rotate(-90 98.9 153.2)">VDD</text>
<text x="99" y="154.2">HPVDD</text>
<text x="100.4" y="151.9" transform="rotate(-90 100.4 151.9)">EN</text>
<text x="101.3" y="155.7">CPP</text>
<text x="106.9" y="155">11</text>
<text x="106.9" y="153.5">12</text>
<text x="42.2" y="160.3">1</text>
<text x="42.2" y="158.8">2</text>
<text x="42.2" y="157.3">3</text>
<text x="88.1" y="156.5">3</text>
<text x="88.1" y="158">4</text>
<text x="91.9" y="157.3">INR+</text>
<text x="91.9" y="158.8">INR-</text>
<text x="100.1" y="157.3">PGND</text>
<text x="101.1" y="158.8">CPN</text>
<text x="106.9" y="158">9</text>
<text x="106.9" y="156.5">10</text>
<text x="42.2" y="168">2</text>
<text x="95.1" y="165.9" transform="rotate(-90 95.1 165.9)">5</text>
<text x="95.8" y="162.1" transform="rotate(-90 95.8 162.1)">OUTR</text>
<text x="96.6" y="165.9" transform="rotate(-90 96.6 165.9)">6</text>
<text x="97.4" y="162.1" transform="rotate(-90 97.4 162.1)">G0</text>
<text x="98.1" y="165.9" transform="rotate(-90 98.1 165.9)">7</text>
<text x="98.9" y="162.1" transform="rotate(-90 98.9 162.1)">G1</text>
<text x="99.7" y="165.9" transform="rotate(-90 99.7 165.9)">8</text>
<text x="100.4" y="162.1" transform="rotate(-90 100.4 162.1)">HPVSS</text>
<text x="26.5" y="173.4">A</text>
<text x="42.2" y="169.5">1</text>
<text x="252" y="173.4">A</text>
<text x="198.4" y="176.4">Title</text>
<text x="198.4" y="180.9">Size</text>
<text x="198.4" y="185.5">Date:</text>
<text x="199.1" y="183.2">B</text>
<text x="205.2" y="185.5">3-Feb-2015</text>
<text x="206" y="180.9">Number</text>
<text x="228.9" y="185.5">Sheet</text>
<text x="233.2" y="185.5">of</text>
<text x="236.5" y="180.9">Revision</text>
<text x="44.2" y="189.4">1</text>
<text x="82.3" y="189.4">2</text>
<text x="120.4" y="189.4">3</text>
<text x="158.5" y="189.4">4</text>
<text x="196.6" y="189.4">5</text>
<text x="198.4" y="187.1">File:</text>
<text x="205.2" y="187.1">L:\U盘资料\淘宝资料\PCB\MyDesign.ddbDrawn By:</text>
<text x="234.7" y="189.4">6</text>
</g>
<g font-size="1.4" fill="#800000">
<text x="69.6" y="58.7">VCC</text>
<text x="101.6" y="58.7">VOL+</text>
<text x="101.6" y="57.2">AUX-IN DET1</text>
<text x="141.2" y="58.7">SPKL-P</text>
<text x="156.5" y="57.2">VCC</text>
<text x="174.8" y="57.2">1.8V</text>
<text x="101.6" y="60.2">VOL-</text>
<text x="101.6" y="61.8">PLAY</text>
<text x="69.6" y="66.4">MFB</text>
<text x="101.6" y="69.4">PREV</text>
<text x="101.6" y="67.9">PIO9</text>
<text x="103.1" y="71">1.8V</text>
<text x="100.1" y="74">LINE/MIC CON</text>
<text x="104.6" y="77">NEXT 14</text>
<text x="156.5" y="77">VCC</text>
<text x="175.2" y="75.9" transform="rotate(90 175.2 75.9)">PLAY</text>
<text x="181.3" y="75.9" transform="rotate(90 181.3 75.9)">PREV</text>
<text x="187.4" y="75.9" transform="rotate(90 187.4 75.9)">NEXT</text>
<text x="193.5" y="75.9" transform="rotate(90 193.5 75.9)">VOL-</text>
<text x="199.6" y="75.9" transform="rotate(90 199.6 75.9)">VOL+</text>
<text x="78.3" y="89.6" transform="rotate(-90 78.3 89.6)">VCC</text>
<text x="63.1" y="92.7" transform="rotate(-90 63.1 92.7)">LOUT</text>
<text x="81.4" y="94.2" transform="rotate(-90 81.4 94.2)">ROUT</text>
<text x="119.5" y="92.7" transform="rotate(-90 119.5 92.7)">DP</text>
<text x="121" y="92.7" transform="rotate(-90 121 92.7)">DN</text>
<text x="39.1" y="101.5">SPKL-N</text>
<text x="39.1" y="104.6">SPKL-P</text>
<text x="101.6" y="103">SPKR-N</text>
<text x="101.6" y="106.1">SPKR-P</text>
<text x="191.5" y="107.6">INTL</text>
<text x="231.1" y="107.6">LINE/MIC CON</text>
<text x="86.4" y="112.2">VCC</text>
<text x="171.7" y="109.1">LINE/MIC CON</text>
<text x="191.5" y="110.7">MICA-P9</text>
<text x="199.1" y="115.2">1.8V</text>
<text x="142.3" y="126.3" transform="rotate(-90 142.3 126.3)">AUX-IN DET</text>
<text x="156.5" y="129">INTL</text>
<text x="218.9" y="129">MIC-BIAS</text>
<text x="49.8" y="135.1">5V</text>
<text x="98.1" y="132.4" transform="rotate(-90 98.1 132.4)">VCC</text>
<text x="156.5" y="133.6">INR-P</text>
<text x="58.9" y="138.2">DN</text>
<text x="58.9" y="141.2">DP</text>
<text x="83.3" y="139.7">LOUT</text>
<text x="110.7" y="142.7">PIO9</text>
<text x="156.5" y="139.7">INR-N</text>
<text x="201.8" y="149.2" transform="rotate(-90 201.8 149.2)">MICA-P</text>
<text x="209.4" y="149.2" transform="rotate(-90 209.4 149.2)">MICA-N</text>
<text x="72.6" y="150.4">SPKL-N</text>
<text x="72.6" y="155">SPKL-P</text>
<text x="142.7" y="150.4">LOUT</text>
<text x="142.7" y="153.5">ROUT</text>
<text x="218.9" y="153.5">MIC-BIAS</text>
<text x="72.6" y="159.6">SPKR-P</text>
<text x="46.7" y="167.2">VCC (3.4-4.2V)</text>
<text x="72.6" y="164.1">SPKR-N</text>
<text x="136.7" y="165.7">SPKL-N</text>
<text x="136.7" y="167.2">SPKL-P</text>
<text x="81.8" y="168.7">ROUT</text>
<text x="136.7" y="173.3">SPKR-P</text>
<text x="86.4" y="176.4">VBAT</text>
<text x="136.7" y="174.8">SPKR-N</text>
</g>
<g font-size="1.4" fill="#000080">
<text x="94" y="55.7">AUX-IN检测请一定用PIO6</text>
<text x="112.3" y="54.1">C2</text>
<text x="80.3" y="64.8">PIO9：蓝牙有音频输出时，输出1.8V高电平</text>
<text x="80.3" y="66.4">可用于外接功放使能，或者音频切换控制</text>
<text x="39.1" y="89.3">运放参考电路（做蓝牙音箱）</text>
<text x="171.7" y="99.9">需要LINE-IN功能，MIC可以用此电路</text>
<text x="72.6" y="130.5">耳放参考电路（做蓝牙耳机）</text>
<text x="177.8" y="144.3">不需要LINE-IN功能，MIC可以用此电路</text>
<text x="130.4" y="150.2">J4</text>
<text x="126" y="161.1">如果做单独的两边耳机蓝牙模块可</text>
<text x="40.6" y="165.7">J5</text>
<text x="126" y="162.6">以直接驱动耳机喇叭</text>
<text x="130" y="164">LS1</text>
<text x="130" y="171.6">LS2</text>
<text x="130" y="170.4">SPEAKER</text>
<text x="130" y="178.1">SPEAKER</text>
</g>
<g font-size="1.4" fill="#00f">
<text x="105.4" y="80.9">SPI</text>
<text x="132.4" y="87">MISO</text>
<text x="132.4" y="88.5">CSB</text>
<text x="132.4" y="90">CLK</text>
<text x="132.4" y="91.6">MOSI</text>
<text x="48.6" y="154.2">MOSI</text>
<text x="48.6" y="155.7">CLK</text>
<text x="48.6" y="157.3">CSB</text>
<text x="48.6" y="158.8">MISO</text>
<text x="48.6" y="160.3">SPI</text>
</g>
<g font-size="1.1" fill="#000080">
<text x="112.3" y="55.8">DJH-BT8635</text>
<text x="67" y="61.8">R2</text>
<text x="67" y="63.4">10K</text>
<text x="152.4" y="60.3">R15</text>
<text x="152.4" y="61.8">1K</text>
<text x="156.9" y="60.3">R16</text>
<text x="156.9" y="61.8">1K</text>
<text x="176.3" y="61.8">S1</text>
<text x="176.3" y="63.4">PLAY</text>
<text x="182.4" y="61.8">S2</text>
<text x="182.4" y="63.4">PREV</text>
<text x="188.5" y="61.8">S3</text>
<text x="188.5" y="63.4">NEXT</text>
<text x="194.6" y="61.8">S4</text>
<text x="194.6" y="63.4">VOL-</text>
<text x="200.7" y="61.8">S5</text>
<text x="200.7" y="63.4">VOL+</text>
<text x="55.7" y="69.5">475</text>
<text x="57.2" y="68">C1</text>
<text x="66.7" y="70.9">Q1</text>
<text x="147" y="67.8">D1</text>
<text x="147" y="69.3">BLUE</text>
<text x="159.2" y="67.8">D2</text>
<text x="159.2" y="69.3">RED</text>
<text x="175.2" y="71">R3</text>
<text x="181.3" y="71">R4</text>
<text x="187.4" y="71">R5</text>
<text x="193.5" y="71">R6</text>
<text x="199.6" y="71">R7</text>
<text x="57.9" y="75.6">R1</text>
<text x="57.9" y="77.1">68K</text>
<text x="66.7" y="72.4">2302</text>
<text x="175.2" y="72.6">10K</text>
<text x="181.3" y="72.6">10K</text>
<text x="187.4" y="72.6">10K</text>
<text x="193.5" y="72.6">10K</text>
<text x="199.6" y="72.6">10K</text>
<text x="147.3" y="81.6">C3</text>
<text x="147.3" y="83.1">10UF</text>
<text x="151.7" y="81.7">C4</text>
<text x="151.7" y="83.1">0.1UF</text>
<text x="58.8" y="93.9">C13</text>
<text x="58.8" y="95.5">20P</text>
<text x="64.3" y="93">C7</text>
<text x="64.3" y="93.8">225</text>
<text x="74" y="90.9">C19</text>
<text x="74" y="92.4">104</text>
<text x="75.5" y="93.8">C20</text>
<text x="79.5" y="93.8">C8</text>
<text x="79.5" y="95.3">225</text>
<text x="45" y="98.6">C5</text>
<text x="45" y="100.1">225</text>
<text x="49.8" y="99.6">R17</text>
<text x="49.8" y="101.3">47K</text>
<text x="57.4" y="99.6">R20</text>
<text x="59.7" y="99.7">47K</text>
<text x="68.1" y="97">U1</text>
<text x="68.1" y="98.6">JRC4558</text>
<text x="75.5" y="98.7">CAPACITOR</text>
<text x="83.3" y="101.1">R24</text>
<text x="84.7" y="97">C14</text>
<text x="85.6" y="101.3">47K</text>
<text x="87" y="97.8">20P</text>
<text x="90.9" y="101.1">R25</text>
<text x="98.4" y="100.1">C9</text>
<text x="98.4" y="101.6">225</text>
<text x="45" y="106.9">C6</text>
<text x="49.8" y="106.5">R18</text>
<text x="49.8" y="107.4">47K</text>
<text x="79.2" y="107.7">R22</text>
<text x="92.5" y="102.1">47K</text>
<text x="186.9" y="104.5">C16</text>
<text x="186.9" y="106">100NF</text>
<text x="202.2" y="103.1">U2</text>
<text x="202.2" y="104.6">LN3005</text>
<text x="215.9" y="104.2">C22</text>
<text x="215.9" y="105.4">2.2UF</text>
<text x="223.5" y="103">C17</text>
<text x="223.5" y="104.5">100NF</text>
<text x="225" y="107.2">R9</text>
<text x="45" y="108.5">225</text>
<text x="53.3" y="109.2">R19</text>
<text x="53.3" y="110.7">47K</text>
<text x="79.2" y="109.2">47K</text>
<text x="80.3" y="111.8">R23</text>
<text x="90.9" y="108.8">R26</text>
<text x="90.9" y="109.7">47K</text>
<text x="98.4" y="109.2">C10</text>
<text x="98.4" y="110.7">225</text>
<text x="180.8" y="108.8">R8</text>
<text x="180.8" y="110.9">10K</text>
<text x="225" y="109.4">10K</text>
<text x="65.5" y="115.4">R21</text>
<text x="65.5" y="116.9">47K</text>
<text x="71.1" y="115.2">C15</text>
<text x="71.1" y="116.7">100NF</text>
<text x="77.4" y="115.2">C21</text>
<text x="77.4" y="116.7">CAPACITOR</text>
<text x="80.3" y="114.3">47K</text>
<text x="206.8" y="119.8">C18</text>
<text x="202.2" y="124.4">C35</text>
<text x="202.2" y="125.9">47NF</text>
<text x="206.8" y="121.3">100NF</text>
<text x="209.8" y="124.4">C37</text>
<text x="209.8" y="125.9">47NF</text>
<text x="130.1" y="127.4">J3</text>
<text x="144.3" y="128.7">R11</text>
<text x="144.3" y="131.1">10K</text>
<text x="150.2" y="127.6">C23</text>
<text x="153.2" y="127.6">2.2UF</text>
<text x="178.3" y="128.3">MK1</text>
<text x="196.1" y="127">L1</text>
<text x="196.1" y="128.2">15NH</text>
<text x="205.2" y="128.7">R31</text>
<text x="205.2" y="131.1">2.2K</text>
<text x="211.3" y="128.7">R33</text>
<text x="211.3" y="131.1">470R</text>
<text x="40.6" y="133.7">J1</text>
<text x="52.8" y="137.8">R27</text>
<text x="55.9" y="137.2">20R</text>
<text x="95.3" y="133.7">C11</text>
<text x="95.3" y="138">225</text>
<text x="130.1" y="136.9">AUX-IN</text>
<text x="144.3" y="133.2">R12</text>
<text x="144.3" y="135.7">10K</text>
<text x="150.2" y="132.2">C24</text>
<text x="153.2" y="132.2">2.2UF</text>
<text x="178.3" y="132.9">MICROPHONE2</text>
<text x="192.9" y="133.7">C33</text>
<text x="192.9" y="135.2">15P</text>
<text x="202.2" y="133.5">C39</text>
<text x="202.2" y="135">10P</text>
<text x="209.8" y="133.5">C41</text>
<text x="209.8" y="135">1UF</text>
<text x="217.4" y="133.5">C42</text>
<text x="217.4" y="135">1UF</text>
<text x="52.8" y="140.8">R28</text>
<text x="52.8" y="143.3">20R</text>
<text x="89.4" y="139.3">R29</text>
<text x="89.4" y="141.8">33R</text>
<text x="105.1" y="141.3">R10</text>
<text x="105.1" y="142.5">10K</text>
<text x="150.2" y="138.3">C25</text>
<text x="153.2" y="138.3">2.2UF</text>
<text x="40.6" y="144.4">USB</text>
<text x="77" y="149">C26</text>
<text x="79.3" y="149">105</text>
<text x="100.5" y="144.4">C28</text>
<text x="102.7" y="144.4">105</text>
<text x="202.2" y="148.8">C36</text>
<text x="209.8" y="148.8">C38</text>
<text x="40.6" y="150.5">J2</text>
<text x="77" y="153.5">C27</text>
<text x="79.3" y="153.5">105</text>
<text x="97" y="155.7">U3</text>
<text x="108.9" y="152">225</text>
<text x="109.2" y="150.6">C12</text>
<text x="178.3" y="152.8">MK2</text>
<text x="196.1" y="151.4">L2</text>
<text x="196.1" y="152.6">15NH</text>
<text x="202.2" y="150.3">47NF</text>
<text x="205.2" y="153.1">R32</text>
<text x="205.2" y="155.5">2.2K</text>
<text x="209.8" y="150.3">47NF</text>
<text x="211.3" y="153.1">R34</text>
<text x="211.3" y="155.5">470R</text>
<text x="77" y="158.1">C29</text>
<text x="79.3" y="158.1">105</text>
<text x="95.5" y="157.1">TPA6132</text>
<text x="114" y="159.2">C32</text>
<text x="114.1" y="160.3">105</text>
<text x="130.4" y="156.8">AUX-OUT</text>
<text x="178.3" y="157.4">MICROPHONE2</text>
<text x="192.9" y="158.1">C34</text>
<text x="192.9" y="159.6">15P</text>
<text x="202.2" y="158">C40</text>
<text x="202.2" y="159.5">10P</text>
<text x="209.8" y="158">C43</text>
<text x="209.8" y="159.5">1UF</text>
<text x="217.4" y="158">C44</text>
<text x="217.4" y="159.5">1UF</text>
<text x="40.6" y="162.7">烧录点</text>
<text x="77" y="162.7">C30</text>
<text x="79.3" y="162.7">105</text>
<text x="40.6" y="171.9">电源</text>
<text x="89.7" y="168.2">R3033R</text>
<text x="94.6" y="173.9">R13</text>
<text x="100.7" y="168.8">C31</text>
<text x="100.8" y="174">R14</text>
<text x="102.8" y="168.8">105</text>
<text x="94.4" y="174.9">10K</text>
<text x="100.5" y="175.1">10K</text>
</g>
</svg>
